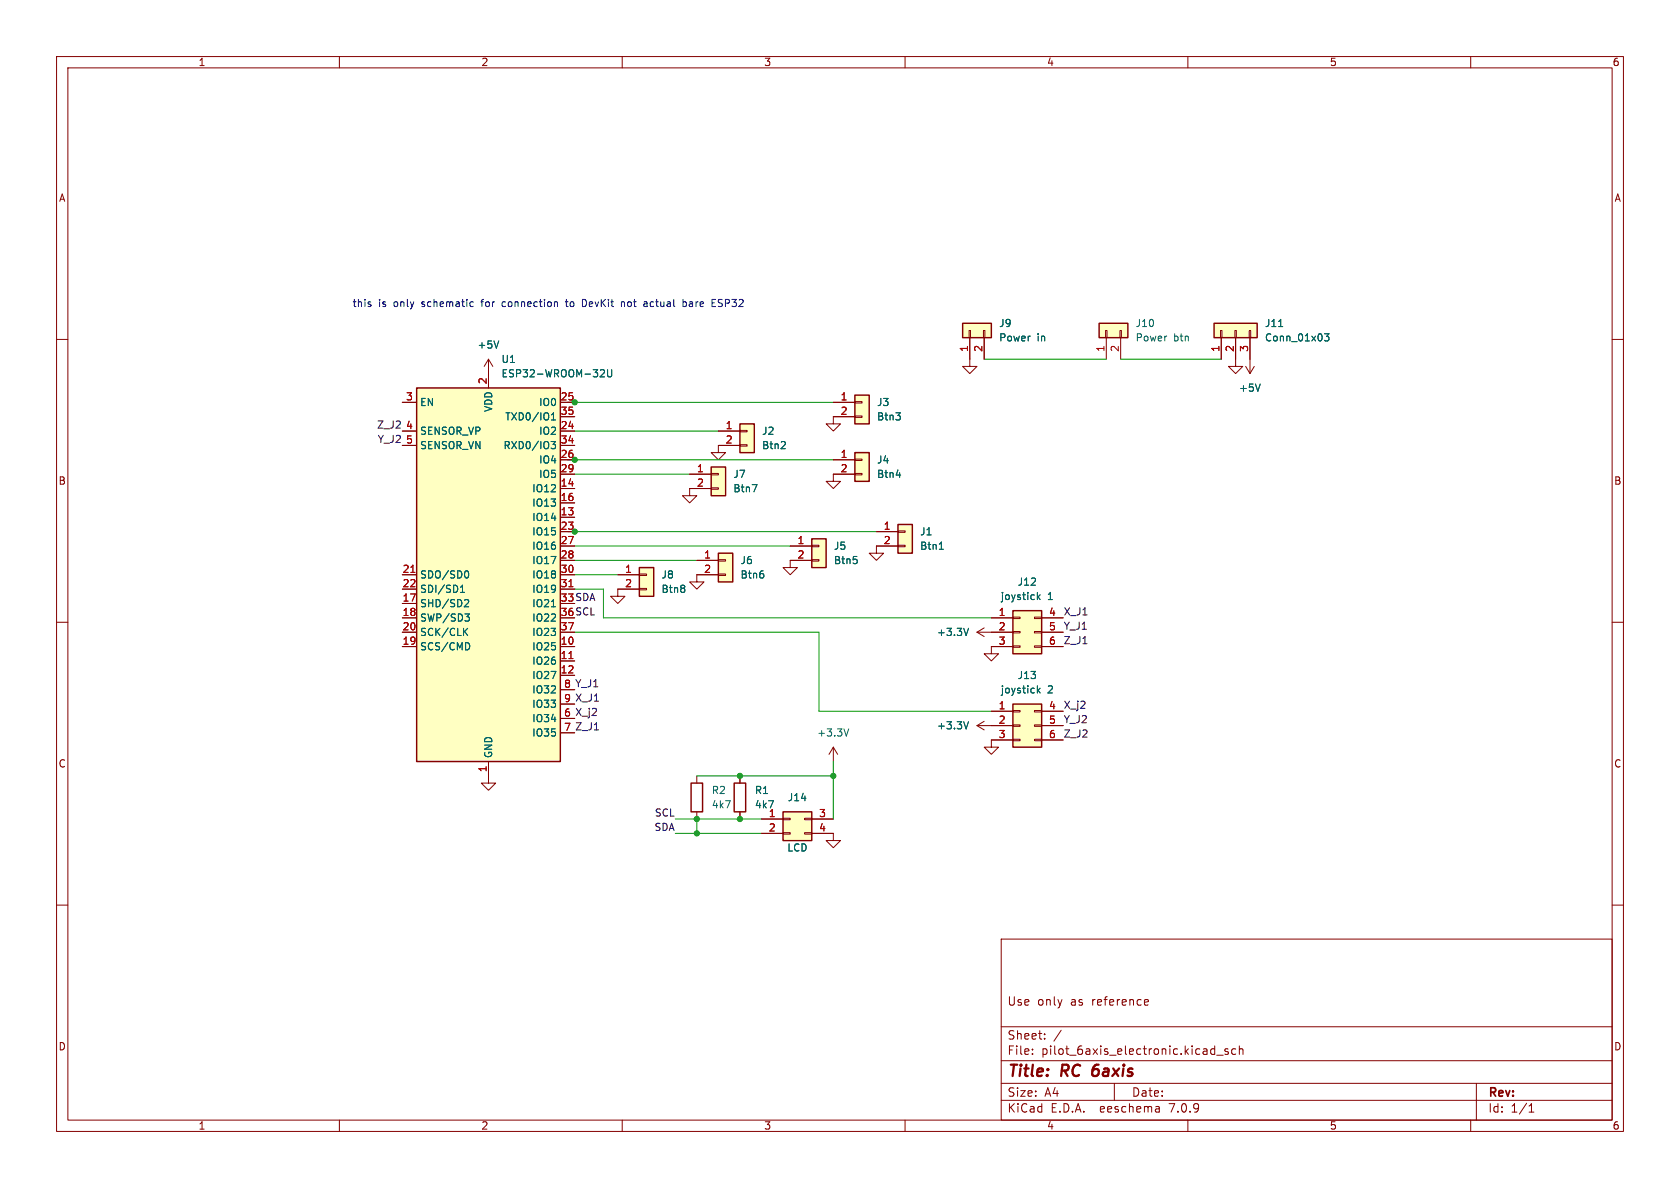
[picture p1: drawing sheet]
<svg xmlns="http://www.w3.org/2000/svg" width="297mm" height="210mm" viewBox="0 0 297 210" stroke-linecap="round" stroke-linejoin="round" font-family="sans-serif">
<g fill="none" stroke="#840000" stroke-width=".18">
<path d="M10 10h277v190h-277zM12 12h273v186h-273zM60 10v2M110 10v2M160 10v2M210 10v2M260 10v2M10 60h2M171.3 58.4h.3v1.3h-.3zM171.4 59.7v5.1h1.3l-1.3 1.2-1.2-1.2h1.2M173.9 58.4h.2v1.3h-.2zM174 59.7v3.8"/>
<path d="M195.5 58.4h.2v1.3h-.2zM195.6 59.7v3.8M198 58.4h.2v1.3h-.2zM198.1 59.7v3.8M215.8 58.4h.2v1.3h-.2zM215.9 59.7v3.8M218.3 58.4h.3v1.3h-.3zM218.4 59.7v5.1h1.3l-1.3 1.2-1.2-1.2h1.2M220.9 58.4h.2v1.3h-.2zM221 59.7v6.3M285 60h2M71.1 76.2h2.6"/>
<path d="M71.1 71.1h2.6M71.1 78.7h2.6M86.4 63.5l-.8 1.3M86.4 63.5v5.1M86.4 63.5l.7 1.3M99.1 76.2h2.5M99.1 71.1h2.5M99.1 78.7h2.5M99.1 73.7h2.5M127 76.2h3.8M130.8 78.6h1.3v.3h-1.3zM130.8 76.1h1.3v.2h-1.3z"/>
<path d="M130.8 78.7h-3.8v1.3h1.3l-1.3 1.3-1.3-1.3h1.3M147.3 71.1h3.8M151.1 73.5h1.3v.3h-1.3zM151.1 71h1.3v.2h-1.3zM151.1 73.7h-3.8v1.2h1.3l-1.3 1.3-1.3-1.3h1.3M220.2 64.8l.8 1.2M221.7 64.8l-.7 1.2M99.1 94h2.5M99.1 96.5h2.5M99.1 81.3h2.5M99.1 83.8h2.5M99.1 91.4h2.5"/>
<path d="M99.1 86.4h2.5M99.1 88.9h2.5M99.1 99.1h2.5M121.9 83.8h3.8M123.2 99.1h3.8M125.7 86.2h1.3v.3h-1.3zM125.7 83.7h1.3v.2h-1.3zM125.7 86.4h-3.8v1.2h1.3l-1.3 1.3-1.3-1.3h1.3M127 98.9h1.3v.3h-1.3zM139.7 96.5h3.8M143.5 98.9h1.3v.3h-1.3zM143.5 96.4h1.3v.2h-1.3z"/>
<path d="M143.5 99.1h-3.8v1.2h1.3l-1.3 1.3-1.3-1.3h1.3M147.3 81.3h3.8M151.1 83.7h1.3v.2h-1.3zM151.1 81.2h1.3v.2h-1.3zM151.1 83.8h-3.8v1.3h1.3l-1.3 1.3-1.3-1.3h1.3M154.9 94h3.8M158.7 96.4h1.3v.2h-1.3zM158.7 93.9h1.3v.2h-1.3zM158.7 96.5h-3.8v1.3h1.3l-1.3 1.3-1.2-1.3h1.2M10 110h2M71.1 111.8h2.6M71.1 114.3h2.6"/>
<path d="M71.1 106.7h2.6M71.1 109.2h2.6M71.1 101.6h2.6M71.1 104.1h2.6M99.1 111.8h2.5M99.1 114.3h2.5M99.1 116.8h2.5M99.1 119.4h2.5M99.1 101.6h2.5M99.1 104.1h2.5M109.2 101.6h3.8M113 104h1.3v.3h-1.3z"/>
<path d="M113 101.5h1.3v.2h-1.3zM113 104.1h-3.8v1.3h1.3l-1.3 1.3-1.3-1.3h1.3M127 101.5h1.3v.2h-1.3zM127 101.6h-3.8v1.3h1.3l-1.3 1.2-1.3-1.2h1.3M172.7 111.8l1.3 .7M172.7 111.8h6.4M174 111l-1.3 .8M175.3 109.2h3.8M179.1 114.2h1.2v.2h-1.2zM179.1 111.6h1.2v.3h-1.2zM179.1 109.1h1.2v.2h-1.2zM179.1 114.3h-3.8v1.3h1.2l-1.2 1.2-1.3-1.2h1.3"/>
<path d="M182.9 114.2h1.2v.2h-1.2zM182.9 111.6h1.2v.3h-1.2zM182.9 109.1h1.2v.2h-1.2zM184.1 111.8h3.9M184.1 114.3h3.9M184.1 109.2h3.9M285 110h2M86.4 134.6v3.8h1.2l-1.2 1.3-1.3-1.3h1.3M99.1 127h2.5M99.1 129.5h2.5M99.1 121.9h2.5M99.1 124.5h2.5"/>
<path d="M123.2 137.2v1.2M130.8 137.2v1.2M147.3 132.1l-.7 1.3M147.3 132.1v2.5M147.3 132.1l.8 1.3M172.7 128.3h6.4M172.7 128.3l1.3 .7M174 127.5l-1.3 .8M175.3 125.7h3.8M179.1 130.7h1.2v.2h-1.2zM179.1 128.1h1.2v.3h-1.2zM179.1 125.6h1.2v.3h-1.2z"/>
<path d="M179.1 130.8h-3.8v1.3h1.2l-1.2 1.3-1.3-1.3h1.3M182.9 130.7h1.2v.2h-1.2zM182.9 128.1h1.2v.3h-1.2zM182.9 125.6h1.2v.3h-1.2zM184.1 125.7h3.9M184.1 128.3h3.9M184.1 130.8h3.9M10 160h2M123.2 143.5v1.3M130.8 143.5v1.3M134.6 144.8h3.8M134.6 147.3h3.8"/>
<path d="M138.4 147.2h1.3v.2h-1.3zM138.4 144.7h1.3v.2h-1.3zM142.2 147.2h1.3v.2h-1.3zM142.2 144.7h1.3v.2h-1.3zM143.5 147.3h3.8v1.3h1.3l-1.3 1.3-1.3-1.3h1.3M143.5 144.8h3.8M285 160h2M177 166h108v32h-108zM202.5 176.7l.5 .1v.3l-.7 .1M203 177.6l-.5 .1M60 198v2M110 198v2"/>
<path d="M160 198v2M177 194.5h108M177 191.5h108M177 187.5h108M177 181.5h108M182.5 186.3v.1M182.5 185.5v.1M184.7 183.6v.1M184.7 182.8v.1M187.6 182.1l-1.3 2M197 191.5v3M204.9 195.7l.1 .9"/>
<path d="M205 196.5l-.2 .1M205 196h-.2M210 198v2M214.3 185.4l.4 .1M214.7 184.9v1.5M214.7 186.3l-.4 .1M215.1 186.5h1.1M217.1 185.5l-.4-.1-.2 .2 .1 .2 .5 .2v.3h-.6M218.5 185.5l-.5-.1-.3 .3v.4l.2 .2h.6M219.1 185.5l.2-.1 .4 .1v.9M219.1 184.9v1.5M260 198v2"/>
<path d="M261 191.5v6.5M270.3 196.6h.9M270.3 195.5l.4-.4v1.5"/>
</g>
<path d="M193.3 188.7l-.2 1.1 .3 .4M193.3 189.1l-.2 .3" fill="none" stroke="#840000" stroke-width=".4"/>
<g fill="#ffffc2" stroke="#ffffc2" stroke-width=".18">
<path d="M158.7 92.7h2.6v5.1h-2.6z"/>
<path d="M179.1 124.5h5v7.6h-5z"/>
<path d="M170.2 57.2h5.1v2.5h-5.1z"/>
<path d="M138.4 143.5h5.1v5.1h-5.1z"/>
<path d="M151.1 80h2.6v5.1h-2.6z"/>
<path d="M73.7 68.6h25.4v66h-25.4z"/>
<path d="M125.7 82.6h2.6v5h-2.6z"/>
<path d="M130.8 74.9h2.5v5.1h-2.5z"/>
<path d="M151.1 69.9h2.6v5h-2.6z"/>
<path d="M127 97.8h2.5v5.1h-2.5z"/>
<path d="M113 100.3h2.6v5.1h-2.6z"/>
<path d="M143.5 95.3h2.5v5h-2.5z"/>
<path d="M179.1 108h5v7.6h-5z"/>
<path d="M194.3 57.2h5.1v2.5h-5.1z"/>
<path d="M214.6 57.2h7.6v2.5h-7.6z"/>
</g>
<g fill="none" stroke="#840000" stroke-width=".25">
<path d="M170.2 57.2h5.1v2.5h-5.1zM194.3 57.2h5.1v2.5h-5.1zM214.6 57.2h7.6v2.5h-7.6zM73.7 68.6h25.4v66h-25.4zM130.8 74.9h2.5v5.1h-2.5zM151.1 69.9h2.6v5h-2.6zM125.7 82.6h2.6v5h-2.6zM127 97.8h2.5v5.1h-2.5zM143.5 95.3h2.5v5h-2.5zM151.1 80h2.6v5.1h-2.6zM158.7 92.7h2.6v5.1h-2.6zM113 100.3h2.6v5.1h-2.6z"/>
<path d="M179.1 108h5v7.6h-5zM122.2 138.4h2v5.1h-2zM129.8 138.4h2v5.1h-2zM179.1 124.5h5v7.6h-5zM138.4 143.5h5.1v5.1h-5.1z"/>
</g>
<g fill="none" stroke="#006464" stroke-width=".18">
<path d="M226.1 57.7h.7M234.2 59h.7l-.4 .5 .4 .1v.5l-.2 .2-.5-.2M88.2 60.3l-.4 1.2M97.4 78h.8l-.4 .5 .3 .2v.5l-.1 .1h-.5M97.5 74.2h.7M97.5 73.3l.3-.3v1.2M106.1 65.5l.5-.2 .3 .4-.8 .9h.8M107.4 65.3v1.1l.3 .2h.3l.1-.2v-1.1M138.1 79.3h.7M138.8 78.2v.4M158.4 73h.8l-.5 .5M159.1 73.6v.5"/>
<path d="M222.8 67.9l-.4 1.3M133 85.7h.8l-.5 1.2M151.5 99v.5M158.4 84h.8M166.1 97.1h.7M81.4 104.7h.7M81.4 103.8l.4-.4v1.3M82.1 111.6l.6 .7M82.2 108.5h.8l-.4 .5 .3 .1 .1 .5-.3 .2h-.3M82.3 106l.4 .1 .2 .3-.8 .9h.8M82.4 100.9a.68 .68 0 0 1 .5 .6 .68 .68 0 0 1-.5 .7M82.7 111.1l-.8 .7"/>
<path d="M82.8 113.7l.2 .5-.2 .6M97.5 107.3h.7M121 103.6v.3M121 104.1v.5M135 101.5v.6M171.2 111.1l-.4 1.2M183.4 104.7v1.3M183.5 105.5l.4 .5M183.9 105.1l-.5 .5M150 128.8l-.4 1.3M171.2 127.6l-.4 1.2M183.4 121.2v1.3"/>
<path d="M183.5 122l.4 .5M183.9 121.7l-.5 .4"/>
</g>
<path d="M72.6 101.2h.8M100.6 116.4h.7M100.6 103.7h.7" fill="none" stroke="#a90000" stroke-width=".18"/>
<path d="M191.4 113.8h.8M105.1 129h.7" fill="none" stroke="#0f0f0f" stroke-width=".18"/>
<g fill="none" stroke="#0000c2" stroke-width=".18">
<path d="M65.5 53.8v.3M83.3 53.3l.4 .1M83.7 54.1l-.4 .1M89 53.3l-.2 .3v.4l.2 .2M98.4 53.3l.2 .2v.7M99.9 53.3h.5M100.1 52.9v1.1l.3 .2M103 52.9l.6 .2M103.6 54l-.6 .2M109.9 53.5l.1-.2 .3 .1 .1 .8M109.9 53.3v.9M114 53.3l.3 .1 .1 .8"/>
<path d="M114.4 54.1l-.4 .1M114.4 53.7h-.4M120.7 53.4l.4-.1 .3 .3-.2 .5h-.5M120.7 52.9v1.3M121.9 53.8v.3M125.9 54.2h.6M125.9 52.9h.6M127 54.1l.5 .1M127.5 52.9h-.3l-.2 .3 .1 .3 .4 .1"/>
</g>
<g fill="none" stroke="#009600" stroke-width=".18">
<path d="M100.3 71.1h47M101.6 76.2h25.4M174 63.5h21.6M198.1 63.5h17.8M100.3 94h54.6M100.3 81.3h47M101.6 96.5h38.1M101.6 99.1h21.6M101.6 83.8h20.3M101.6 111.8h43.2v13.9h30.5M101.6 104.1h5.1v5.1h68.6M101.6 101.6h7.6"/>
<path d="M123.2 137.2h24.1M147.3 134.6v10.2M119.4 144.8h15.2M119.4 147.3h15.2M123.2 144.8v2.5"/>
</g>
<g fill="#009600" stroke="#009600" stroke-width=".18">
<circle cx="101.6" cy="94" r=".46"/>
<circle cx="101.6" cy="81.3" r=".46"/>
<circle cx="101.6" cy="71.1" r=".46"/>
<circle cx="123.2" cy="144.8" r=".46"/>
<circle cx="123.2" cy="147.3" r=".46"/>
<circle cx="147.3" cy="137.2" r=".46"/>
<circle cx="130.8" cy="137.2" r=".46"/>
<circle cx="130.8" cy="144.8" r=".46"/>
</g>
<g font-size="2.8" fill="#840000">
<text x="178" y="190.9">Title:</text>
<text x="187.7" y="190.9">RC</text>
<text x="194" y="190.9">6axis</text>
</g>
<g font-size="2.1" fill="#840000">
<text x="178" y="178">Use</text>
<text x="183.4" y="178">only</text>
<text x="189.3" y="178">as</text>
<text x="193.2" y="178">reference</text>
<text x="178" y="184">Sheet:</text>
<text x="178" y="186.7">File:</text>
<text x="184.1" y="186.7">pilot_6axis_electronic.kicad_sch</text>
<text x="178" y="196.9">KiCad</text>
<text x="178" y="194.1">Size:</text>
<text x="184.7" y="194.1">A4</text>
<text x="185.7" y="196.9">E.D.A.</text>
<text x="194.6" y="196.9">eeschema</text>
<text x="200" y="194.1">Date:</text>
<text x="207" y="196.9">7.0.9</text>
<text x="263" y="194.3">Rev:</text>
<text x="263" y="196.9">Id:</text>
<text x="267.1" y="196.9">1/1</text>
</g>
<g font-size="1.8" fill="#840000">
<text x="35" y="11.9">1</text>
<text x="85" y="11.9">2</text>
<text x="135" y="11.9">3</text>
<text x="185" y="11.9">4</text>
<text x="235" y="11.9">5</text>
<text x="285" y="11.9">6</text>
<text x="10.3" y="35.9">A</text>
<text x="285.3" y="35.9">A</text>
<text x="10.3" y="85.9">B</text>
<text x="285.3" y="85.9">B</text>
<text x="99" y="106.4">33 SDA</text>
<text x="99" y="109">36 SCL</text>
<text x="10.3" y="135.9">C</text>
<text x="285.3" y="135.9">C</text>
<text x="10.3" y="185.9">D</text>
<text x="285.3" y="185.9">D</text>
<text x="35" y="199.9">1</text>
<text x="85" y="199.9">2</text>
<text x="135" y="199.9">3</text>
<text x="185" y="199.9">4</text>
<text x="235" y="199.9">5</text>
<text x="285" y="199.9">6</text>
</g>
<g font-size="1.8" fill="#0000c2">
<text x="62.2" y="54.4">this</text>
<text x="66.9" y="54.4">is</text>
<text x="69.7" y="54.4">only</text>
<text x="74.8" y="54.4">schematic</text>
<text x="85.6" y="54.4">for</text>
<text x="89.4" y="54.4">connection</text>
<text x="100.9" y="54.4">to</text>
<text x="104" y="54.4">DevKit</text>
<text x="111.1" y="54.4">not</text>
<text x="115.3" y="54.4">actual</text>
<text x="122.4" y="54.4">bare</text>
<text x="127.7" y="54.4">ESP32</text>
</g>
<g font-size="1.8" fill="#006464">
<text x="176.5" y="58">J9</text>
<text x="200.7" y="58">J10</text>
<text x="223.5" y="58">J11</text>
<text x="84.3" y="61.8">+5V</text>
<text x="88.6" y="64.4">U1</text>
<text x="176.5" y="60.6">Power</text>
<text x="183.3" y="60.6">in</text>
<text x="200.7" y="60.6">Power</text>
<text x="207.5" y="60.6">btn</text>
<text x="223.5" y="60.6">Conn_01x03</text>
<text x="74.2" y="72">EN</text>
<text x="88.6" y="66.9">ESP32-WROOM-32U</text>
<text x="95.2" y="72">IO0</text>
<text x="154.9" y="72">J3</text>
<text x="218.9" y="69.4">+5V</text>
<text x="74.2" y="77.1">SENSOR_VP</text>
<text x="87.2" y="72.9" transform="rotate(-90 87.2 72.9)">VDD</text>
<text x="89.2" y="74.5">TXD0/IO1</text>
<text x="95.2" y="77.1">IO2</text>
<text x="134.6" y="77.1">J2</text>
<text x="154.9" y="74.5">Btn3</text>
<text x="74.2" y="79.6">SENSOR_VN</text>
<text x="88.9" y="79.6">RXD0/IO3</text>
<text x="95.2" y="82.1">IO4</text>
<text x="134.6" y="79.6">Btn2</text>
<text x="154.9" y="82.1">J4</text>
<text x="94" y="87.2">IO12</text>
<text x="94" y="89.8">IO13</text>
<text x="95.2" y="84.7">IO5</text>
<text x="129.5" y="84.7">J7</text>
<text x="129.5" y="87.2">Btn7</text>
<text x="154.9" y="84.7">Btn4</text>
<text x="94" y="92.3">IO14</text>
<text x="94" y="94.8">IO15</text>
<text x="162.6" y="94.8">J1</text>
<text x="94" y="97.4">IO16</text>
<text x="94" y="99.9">IO17</text>
<text x="130.8" y="99.9">J6</text>
<text x="147.3" y="97.4">J5</text>
<text x="147.3" y="99.9">Btn5</text>
<text x="162.6" y="97.4">Btn1</text>
<text x="74.2" y="107.5">SHD/SD2</text>
<text x="74.2" y="102.5">SDO/SD0</text>
<text x="74.2" y="105">SDI/SD1</text>
<text x="94" y="102.5">IO18</text>
<text x="94" y="105">IO19</text>
<text x="94" y="107.5">IO21</text>
<text x="116.8" y="102.5">J8</text>
<text x="116.8" y="105">Btn8</text>
<text x="130.8" y="102.5">Btn6</text>
<text x="176.8" y="106.3">joystick</text>
<text x="179.8" y="103.7">J12</text>
<text x="185.2" y="106.3">1</text>
<text x="74.2" y="110.1">SWP/SD3</text>
<text x="74.2" y="112.6">SCK/CLK</text>
<text x="94" y="110.1">IO22</text>
<text x="94" y="112.6">IO23</text>
<text x="165.6" y="112.6">+3.3V</text>
<text x="74.2" y="115.2">SCS/CMD</text>
<text x="94" y="115.2">IO25</text>
<text x="94" y="117.7">IO26</text>
<text x="94" y="120.2">IO27</text>
<text x="94" y="122.8">IO32</text>
<text x="94" y="125.3">IO33</text>
<text x="176.8" y="122.8">joystick</text>
<text x="179.8" y="120.2">J13</text>
<text x="185.2" y="122.8">2</text>
<text x="94" y="127.9">IO34</text>
<text x="94" y="130.4">IO35</text>
<text x="144.4" y="130.4">+3.3V</text>
<text x="165.6" y="129.1">+3.3V</text>
<text x="87.2" y="134.1" transform="rotate(-90 87.2 134.1)">GND</text>
<text x="125.7" y="140.6">R2</text>
<text x="125.7" y="143.1">4k7</text>
<text x="133.4" y="140.6">R1</text>
<text x="133.4" y="143.1">4k7</text>
<text x="139.2" y="141.8">J14</text>
<text x="139.1" y="150.7">LCD</text>
</g>
<g font-size="1.8" fill="#a90000">
<text x="171.2" y="62.3" transform="rotate(-90 171.2 62.3)">1</text>
<text x="173.7" y="62.3" transform="rotate(-90 173.7 62.3)">2</text>
<text x="195.3" y="62.3" transform="rotate(-90 195.3 62.3)">1</text>
<text x="197.9" y="62.3" transform="rotate(-90 197.9 62.3)">2</text>
<text x="215.6" y="62.3" transform="rotate(-90 215.6 62.3)">1</text>
<text x="218.2" y="62.3" transform="rotate(-90 218.2 62.3)">2</text>
<text x="220.7" y="62.3" transform="rotate(-90 220.7 62.3)">3</text>
<text x="71.7" y="70.9">3</text>
<text x="86.1" y="68" transform="rotate(-90 86.1 68)">2</text>
<text x="99" y="70.9">25</text>
<text x="148.5" y="70.9">1</text>
<text x="71.7" y="75.9">4</text>
<text x="99" y="75.9">24</text>
<text x="99" y="73.4">35</text>
<text x="128.2" y="75.9">1</text>
<text x="148.5" y="73.4">2</text>
<text x="71.7" y="78.5">5</text>
<text x="99" y="81">26</text>
<text x="99" y="83.6">29</text>
<text x="99" y="78.5">34</text>
<text x="123.1" y="83.6">1</text>
<text x="128.2" y="78.5">2</text>
<text x="148.5" y="81">1</text>
<text x="148.5" y="83.6">2</text>
<text x="99" y="86.1">14</text>
<text x="99" y="88.6">16</text>
<text x="123.1" y="86.1">2</text>
<text x="99" y="91.2">13</text>
<text x="99" y="93.7">23</text>
<text x="156.1" y="93.7">1</text>
<text x="71.1" y="101.3">21</text>
<text x="99" y="96.3">27</text>
<text x="99" y="98.8">28</text>
<text x="99" y="101.3">30</text>
<text x="110.4" y="101.3">1</text>
<text x="124.4" y="98.8">1</text>
<text x="124.4" y="101.3">2</text>
<text x="140.9" y="96.3">1</text>
<text x="140.9" y="98.8">2</text>
<text x="156.1" y="96.3">2</text>
<text x="71.1" y="106.4">17</text>
<text x="71.1" y="103.9">22</text>
<text x="99" y="103.9">31</text>
<text x="99" y="106.4">33</text>
<text x="110.4" y="103.9">2</text>
<text x="71.1" y="109">18</text>
<text x="71.1" y="111.5">20</text>
<text x="99" y="111.5">37</text>
<text x="99" y="109">36</text>
<text x="176.5" y="109">1</text>
<text x="176.5" y="111.5">2</text>
<text x="185.3" y="109">4</text>
<text x="185.3" y="111.5">5</text>
<text x="71.1" y="114">19</text>
<text x="99" y="114">10</text>
<text x="99" y="116.6">11</text>
<text x="99" y="119.1">12</text>
<text x="176.5" y="114">3</text>
<text x="185.3" y="114">6</text>
<text x="99.6" y="121.7">8</text>
<text x="99.6" y="124.2">9</text>
<text x="176.5" y="125.5">1</text>
<text x="185.3" y="125.5">4</text>
<text x="99.6" y="126.7">6</text>
<text x="99.6" y="129.3">7</text>
<text x="176.5" y="128">2</text>
<text x="176.5" y="130.6">3</text>
<text x="185.3" y="128">5</text>
<text x="185.3" y="130.6">6</text>
<text x="86.1" y="136.6" transform="rotate(-90 86.1 136.6)">1</text>
<text x="135.8" y="144.5">1</text>
<text x="135.8" y="147.1">2</text>
<text x="144.7" y="144.5">3</text>
<text x="144.7" y="147.1">4</text>
</g>
<g font-size="1.8" fill="#0f0f0f">
<text x="66.6" y="75.9">Z_J2</text>
<text x="66.7" y="78.4">Y_J2</text>
<text x="188" y="114">Z_J1</text>
<text x="188" y="111.4">Y_J1</text>
<text x="188" y="108.9">X_J1</text>
<text x="99.6" y="121.7">8 Y_J1</text>
<text x="99.6" y="124.2">9 X_J1</text>
<text x="188" y="125.4">X_j2</text>
<text x="99.6" y="126.7">6 X_j2</text>
<text x="99.6" y="129.3">7 Z_J1</text>
<text x="188" y="127.9">Y_J2</text>
<text x="188" y="130.5">Z_J2</text>
<text x="115.6" y="147">SDA</text>
<text x="115.7" y="144.4">SCL</text>
</g>
</svg>
